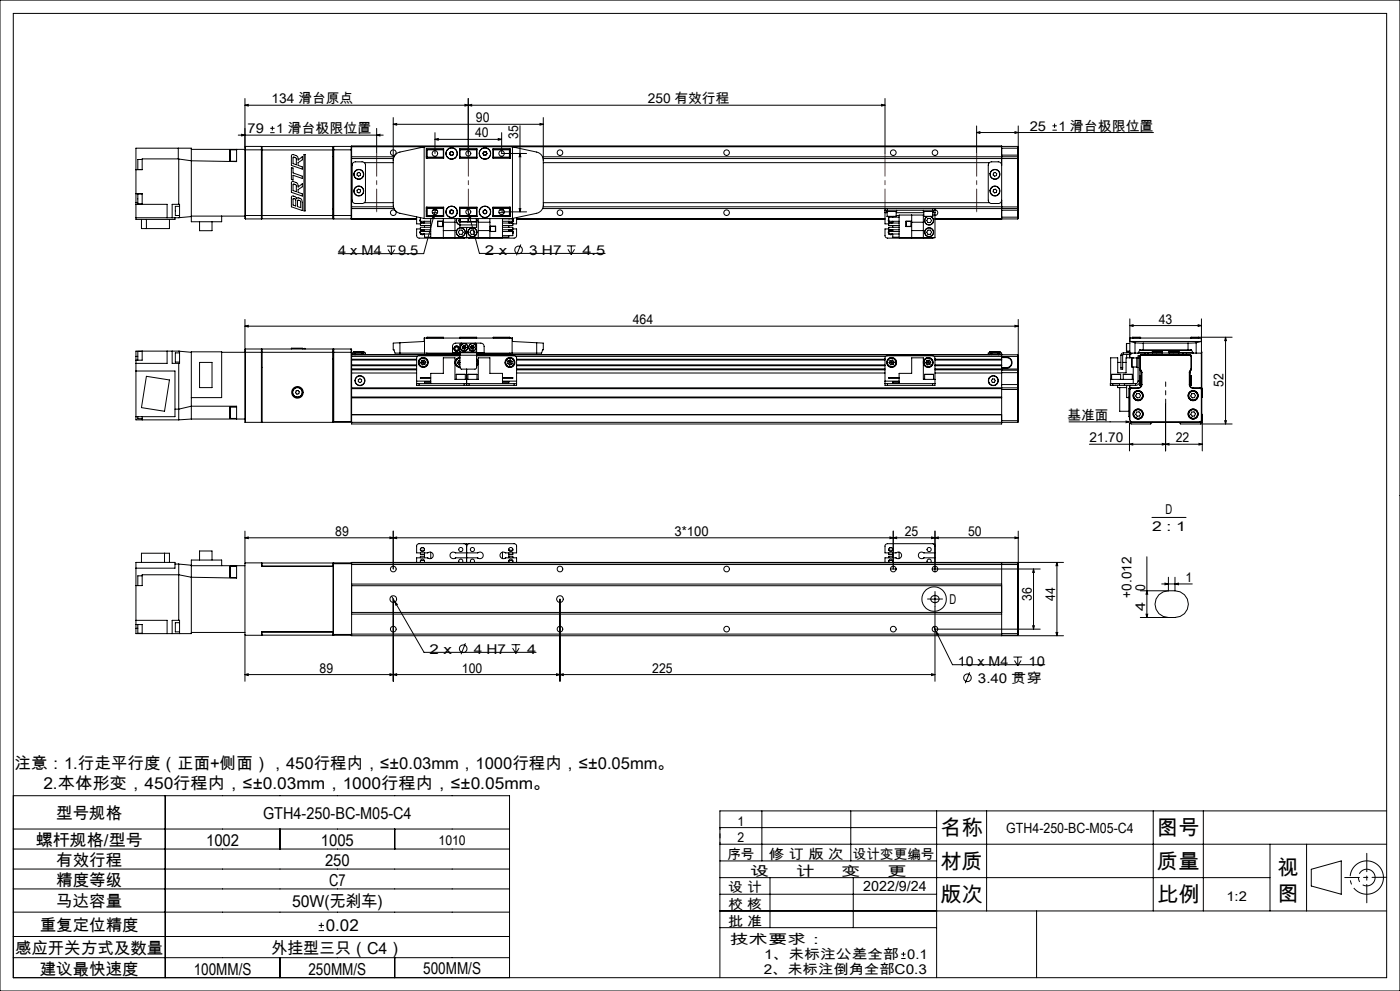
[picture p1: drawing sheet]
<svg xmlns="http://www.w3.org/2000/svg" width="420mm" height="297mm" viewBox="0 0 420 297" stroke-linecap="round" stroke-linejoin="round" font-family="sans-serif">
<g fill="none" stroke="#000" stroke-width=".3">
<path d="M0 0h420v297h-420zM4 4h412v289h-412zM73.5 31.5l1-.2v.5zM73.5 29.5v14.6M81.1 39.8h1.3M81.1 38.4h1.3M81.7 37.8v1.3M113 38.5v7.5M118 37.2l1-.2v.5zM118 35.2v26.3l.2 .9 .5 .8 .8 .6 7.7 1.7M118 37.2h45M130.5 39.8v6.2"/>
<path d="M139.5 31.3l1 .2-1 .3zM140.5 31.5l1-.2v.5zM140.5 29.5v16.5M150.5 39.8v6.2h7.5M156 37.7v25.8M162 37l1 .2-1 .3zM163 35.2v26.3l-.2 .9-.5 .8-.8 .6-7.8 1.7M264.5 31.3l1 .2-1 .3zM265.5 29.5v16.5M265.5 31.5h-192M293 39.7l1-.2v.5zM293 39.7h53"/>
<path d="M293 37.7v8.3M304.5 39.5l1 .2-1 .3zM305.5 37.7v24.3M315.7 39h1.3M315.7 37.7h1.3M316.4 37v1.3M40.8 58.1v2.6M40.8 58.1v-13.7h16.6v22.1h9.1v-1.7M40.8 58.1h1.9v3.1M42.7 58.1h-1.4v3h1.4M42.7 47.8h-1.4v3h1.4M53.5 47.6h-10.8v3.3h-1.9"/>
<path d="M53.5 47.6l.1 .1M53.5 44.4v3.2M53.6 47.7v13.5M57.4 44.8h16.1M69 44.9v3.4M69 44.9h2M69 48.3h2M71 44.8v3.6l-13.6-.2-3.8-.5M71.5 40.5h43.5M72.5 40.2l1 .3-1 .2zM73.5 44.1v.8M73.5 44.9v19.7"/>
<path d="M73.5 44.9h26.4M73.6 43.9v21.7M73.6 43.9h4.8M73.6 43.9l-.1 .2M78.4 43.9v21.7M87.4 50.2l.5 .2v1.4l2.8 1v.7l-2.8-1v1.5l-.5-.2zM87.5 46.4h.1a1.54 1.54 0 0 1 1.8 1.6l1.3-1v.9l-1.3 .9v.8l1.3 .4v.7l-3.3-1.1zM87.5 54.5l.1-.1a1.54 1.54 0 0 1 1.8 1.7l1.3-1v.9l-1.3 .8v.8l1.3 .5v.7l-3.3-1.2zM87.6 58.8l.8 .1 .6 .5a.98 .98 0 0 1 1.5 .5l.2 3.2-3.3-1.1zM87.9 59.5l.8 .2v2l-.8-.2zM88 47.1l.9 .4v1.9l-1-.4zM88 55.2l.9 .4v1.9l-1-.4z"/>
<path d="M89.3 60l.9 .3v1.9l-.9-.3zM91.2 46.3h.3v16.9h-.3zM99.9 44.9v-1h-21.3v21.7h21.3v-1M99.9 44.9v19.7M99.9 46.9h.1M99.9 44.9l.1 .1M100 44.9v19.7M100 44.9h5.5M100.1 43.9v21.7M100.1 43.9l-.1 1M100.1 43.9h5.2M105.3 43.9v21.7"/>
<path d="M105.3 43.9l.2 .2M105.5 59.8l.2 .6M105.5 44v-.3h195v.3M105.5 44.1v.8M105.5 44v.1M105.5 44.9v19.7M105.5 47.5h12.5M105.5 47h12.7M105.5 44h195M105.7 49.1l-.2 .6M105.8 48.9l.6-.4h2.2a1.02 1.02 0 0 1 1 1v10.5a1.02 1.02 0 0 1-1 1h-2a1.02 1.02 0 0 1-1-1v-10.5zM107.1 57l.5-.3 .5 .2 .1 .6-.5 .3-.5-.2z"/>
<path d="M107.2 51.9l.5-.2 .5 .3-.1 .6-.5 .2-.5-.3zM109.3 48.8h8.7M113 40.5l1-.3v.5zM127.2 44l-7.7 1.7-1.1 .9-.4 1.4M127.2 44v21.5M127.4 44h-.2M127.9 47h.1M127.9 44.6h5.2v2.8h-5.2zM128 44.9v2.5M128 44.9h5M128.1 44.8v2.4M128.1 44.8h5"/>
<path d="M128.1 44.8l-.1 .1M128.1 47.2h5M128.2 47.2v.2M130.5 41.8l1-.3v.5zM130.5 41.8h20M133 44.8v2.4M133 47.1h-5l.1 .1M134.9 46.1l.4 .4M135.1 45.5l-.2 .6M135.7 45.5h-.6M135.7 45.5l.4 .4M135.8 46.5h-.5"/>
<path d="M136.1 45.9l-.3 .6M137.9 44.6h5.2v2.8h-5.2zM137.9 44.8h5.2M137.9 47.2h5.2M138 44.8v2.4M138 44.9h5M138 47.1h5M143 44.8v2.4M144.9 45.9l.2 .6M145.1 46.5h.6M145.3 45.5h.5M145.3 45.5l-.4 .4"/>
<path d="M145.8 45.5l.2 .6M146 46.1l-.3 .4M147.9 44.8h4.9M147.9 44.6h5.2v2.8h-5.2zM148 44.8v2.4M148 44.9h5M148 47.1h5l-5.1 .1M149.5 41.5l1 .3-1 .2zM152.8 44.8l.1 2.6M152.8 44.8l.2 .1M153 44.9v2.5M153 47h.1"/>
<path d="M153.6 44h.1M153.7 44l7.8 1.7 1.1 .9 .4 1.4M153.7 44v21.5M156 46l.2 1h-.4zM162.8 47h142.5M163 48.8h133.8M298 51.9l.6-.2 .4 .3-.1 .6-.5 .2-.4-.3zM298 56.9l.6-.2 .4 .3-.1 .6-.5 .2-.4-.3zM300.5 49.5a1.02 1.02 0 0 0-1-1h-2a1.02 1.02 0 0 0-1 1v10.5a1.02 1.02 0 0 0 1 1h2a1.02 1.02 0 0 0 1-1M300.5 46.5v15.5M300.5 46.5h5v.7M300.5 44v2.5"/>
<path d="M300.5 43.9h4.8M305.3 47v15.5M305.3 43.9v3.1M305.3 43.9l.2 .5h-5M305.3 47l.2 .2M305.5 47.2v.3h-142.6M40.8 60.7v5.1h11.7v-.5M40.8 61.2h9.3v4.1M40.8 60.7h.5M42.4 65.8v2.7h8.4v-2.7M43.9 65.8v2.7M53.9 61.8h-1.3v2.8h1.3"/>
<path d="M53.9 65.2v-4h-2.3v4.1M53.9 65.2l-13.1 .1M57.4 64.9l-3.5 .3M57.4 64.8h16.1M59.9 66.5v2.6h3.7v-2.6M73.5 64.6l.1 1M73.5 64.6h26.4M73.6 65.6h4.8M99.9 62.6h.1M100 64.6l.1 1M100 64.6h5.5M100 64.4l-.1 .2"/>
<path d="M100.1 65.6h5.2M105.5 65.5v.3h19.5M105.5 64.6v.8M105.5 65.4v.1M105.5 62.5h12.7M105.5 62h12.5M105.5 65.5h19.5M105.5 65.4l-.2 .2M109.3 60.7h8.7M116.1 73.8h2.6M116.4 74.8l1 1.5M117.4 73.8v2.5"/>
<path d="M118.4 74.8l-1 1.5M125 65v2.1h1.1M126.1 65.6l-.1 .8 .5 .4M126.1 68.6h-1.1v2.1l.3 .5 .4 .2 13.9-.1M126.1 65.2v1.1M126.1 69.4v.7h3.1M126.1 69.4h3.1M126.1 66.3h3.1M126.2 66.3a.63 .63 0 0 0 .5 .4 .63 .63 0 0 0 .6-.4l.1 .5M126.2 70.1a.73 .73 0 0 0 1.1 0M126.4 70.1h.7M126.5 68.9l-.5 .4 .1 .8"/>
<path d="M126.9 68.9l.5 .2M127.2 65.5h26.5M127.4 66.6l-.5 .2M127.4 68.9l-.1 .5a.61 .61 0 0 0-.6-.4 .61 .61 0 0 0-.5 .4M127.4 67.6v.5M127.4 70.1v1h1.8M127.9 63.4h.1M127.9 64.8h.4M127.9 62.5h.1M127.9 62.1h5.2v2.8h-5.2zM127.9 63h.1M128 62.1v2.5"/>
<path d="M128 64.6h5M128 64.6l.1 .2M128.1 62.3v2.5M128.1 64.8h5M128.1 62.3l-.1 .1h5M128.1 62.3h5M128.2 62.1v.2M128.3 64.8v.1M128.3 64.8h.1M129.2 65.5v5.8h21.5v-5.8M129.2 64.8v.1M129.2 66.8h-3.1v.8h3.1"/>
<path d="M129.2 68.1h-3.1v.8h3.1M129.7 63.7h1.6M129.8 63h1.3M130.3 64.3l-.1 1-.4-.1zM130.3 64.3l-3.2 11.7h-25.6M130.7 62.7l-.4 1.6M131.3 66.3h1.6v1.6h-1.6zM131.3 66.4h1.5v1.4h-1.5zM133 62.3v2.6M133 65.5v5.8M133 69.1h3.5M133 66.6h3.5"/>
<path d="M134.9 63.3l.1 .6M135 63.9l.6 .2M135.4 62.9l.5 .2M135.4 62.9l-.5 .4M135.9 63.1l.1 .6M136 63.7l-.4 .4M136.5 65.5v5.8M137 65.5a1.34 1.34 0 0 0 1 1.9M137.1 65.5l-.1 .1a1.32 1.32 0 0 0 1 1.8M137.9 69h.7l.4 .6-.4 .6h-.7l-.4-.6zM137.9 65.5l-.4 .6 .5 .6M137.9 62.1h5.2v2.8h-5.2z"/>
<path d="M137.9 64.8h5.2M137.9 62.3h5.2M138 67.4v.8h5v-.8M138 62.3v2.6M138 65.5v1.9M138 64.6h5M138 67.4h5M138 62.4h5M138.1 66.5h2.3M138.1 65.5v1M138.5 64.8v.1M140 68.2v3.1"/>
<path d="M140.3 62.8l3.5 13.1h37.7M140.4 65.5v1M140.6 66.5h2.3M140.6 65.5v1M140.7 64.2l.5 .9-.5 .2zM141.4 69h.7l.4 .6-.4 .6h-.7l-.4-.6zM142.5 64.8v.1M142.9 65.5v1M143 65.6v1M143 65.8v.7M143 62.3v2.6M143 65.5v1.9"/>
<path d="M143.5 65.5v5.8M143.5 69.1h3.5M143.5 66.6h3.5M145 63.8l.5 .3M145 63.2v.6M145.5 62.9l.5 .3M145.5 62.9l-.5 .3M146 63.8l-.5 .3M146 63.2v.6M147 65.5v5.8M147.1 67.8h1.6v1.6h-1.6zM147.1 67.8v1.6"/>
<path d="M147.9 64.8h4.9M147.9 62.1h5.2v2.8h-5.2zM147.9 62.3l5.1 .1h-5M148 62.3v2.5M148 64.6h5M148.6 67.8v1.6M149.7 63.7h1.6M149.8 63h1.3M150.5 63.5h7.5M150.7 64.8v.1M150.7 65.6h3.1v.7M150.7 66.8h3.1v.8h-3.1"/>
<path d="M150.7 68.1h3.1v.8h-3.1M150.7 69.4h3.1M150.7 66.3h3.1M151.6 64.8l.1 .1M151.6 64.8h1.5M151.6 64.8h.1M152.6 66.6l.4 .2M152.6 68.9v.5a.61 .61 0 0 1 .6-.4 .61 .61 0 0 1 .6 .4M152.6 65.5v.1M152.6 67.6v.5M152.6 70.6v.5h-1.9M152.8 65.5l-.1 .1"/>
<path d="M152.9 62.1l-.1 2.7M153 62.1v2.5M153 62.5h.1M153 63.4h.1M153 63h.1M153 64.6l-.2 .2M153 68.9l-.4 .2M153.1 65.5l-.2 .1M153.4 68.9l.6 .4-.2 .8M153.4 65.5l.2 .1M153.7 65.5l.1 .1M153.8 66.3a.63 .63 0 0 1-.6 .4 .63 .63 0 0 1-.6-.4v.5"/>
<path d="M153.8 65.6l.2 .2a.78 .78 0 0 1-.6 1M153.8 68.6h1.2l-.1 2.3-.7 .5-13.8-.1M153.8 69.4v.4M153.8 65.9v.4M153.8 69.4v1.2h-3.1M155 65.2v1.9h-1.2M155 65.8h110.5M155 65.5h110.5M155.8 62.5h.4l-.2 1zM156.2 73.3l-1.3 3.2M162.8 62.5h103.4M162.9 62h137.6v.5"/>
<path d="M163 60.7h133.8M170.1 73.7h2.6M170.4 74.7l1 1.6M171.4 73.7v2.6M172.4 74.7l-1 1.6M265.5 63h.7M265.5 63v.7M265.5 62.5v.5M265.5 63.7v3.4h1.1M265.5 63.7h.6M266 63v.4h3v-.4M266.1 64.8h2.8"/>
<path d="M266.1 63.4v1.4M266.2 62.5v.5M266.2 62.5h13.6M266.2 63h13.6M266.6 65.6l-.1 .2a.78 .78 0 0 0 .6 1M266.6 68.6h-1.1v2.3l.7 .5 13.9-.1M266.6 66.3h3.1M266.6 65.9v.4M266.6 69.4v.4M266.7 66.3a.63 .63 0 0 0 .5 .4 .63 .63 0 0 0 .6-.4v.5M266.7 70.1a.73 .73 0 0 0 1.1 0v1h1.9M266.9 70.1h.7"/>
<path d="M267.1 68.9l-.6 .4 .1 .8M267.4 68.9l.4 .2M267.8 66.6l-.4 .2M267.8 68.9v.5a.61 .61 0 0 0-.6-.4 .61 .61 0 0 0-.5 .4M267.8 64.9v.2M267.8 67.6v.5M268.9 64.6h.8M268.9 63.4v1.4M268.9 63.7h8.2M269.7 65.1h-3.1v1.2M269.7 66.8h-3.1v.8h3.1M269.7 68.1h-3.1v.8h3.1"/>
<path d="M269.7 69.4h-3.1v.7h3.1M271.8 66.3h1.6v1.6h-1.6zM271.9 66.4h1.4v1.4h-1.4zM273.5 64.4v6.9M273.5 69.1h3.5M273.5 66.6h3.5M277 63v.4h3v-.4M277 64.4v6.9M277.1 64.8h2.7M277.1 63.4v1.4M278.1 64.9l-.6 .7-.1 .5M278.2 64.9l-.4 .3-.4 .9"/>
<path d="M278.4 65.5h.7l.4 .6-.4 .6h-.7l-.4-.6zM278.4 69h.7l.4 .6-.4 .6h-.7l-.4-.6zM279.2 64.9a1.3 1.3 0 0 1 .2 2.3 1.3 1.3 0 0 1-2-1.1M279.4 64.9a1.34 1.34 0 0 1 0 2.3 1.34 1.34 0 0 1-2-1.1M279.8 63h.7M279.8 62.5h25.5M279.8 62.5v.5M279.8 63.4v1.4M279.8 64.4h.7M279.8 63.7h.7M280.5 62.9a.85 .85 0 0 1 .8 .8 .85 .85 0 0 1-.8 .9M280.5 63v.7"/>
<path d="M280.5 62.5v.5M280.5 63.7v7.6h-10.8v-6.9h7.4M280.5 65.5h20M300.5 65.5v.3h-20M300.5 62v.5M300.5 62.5v.5M300.5 63v2.5M300.5 65.6h4.8M300.5 65.1h5M300.5 63h5M300.5 62h5M305.3 62.5v3.1"/>
<path d="M305.5 62v.3M305.5 62.3v.7M305.5 65.1l-.2 .5M305.5 63v2.1M305.5 62.3l-.2 .2M73.5 97.8l1-.3v.5zM73.5 95.7v30.9h231.8M73.5 97.8h232M304.5 97.5l1 .3-1 .2zM305.5 95.7v14.9M338.9 97.6l1-.3v.5zM338.9 95.6v10.6"/>
<path d="M338.9 97.6h21.5M359.4 97.3l1 .3-1 .2zM360.4 95.6v10.2h-1.6M40.8 106.8v1.1M40.8 107.9v17.9h12.8M40.8 111.2h11.7v13.7h-11.7M40.8 106.8h.5M42.7 105.3h-1.4v2.6M42.7 105.2v2.7h-1.9M43.9 112.8l6.9 1.1-1.4 9.4-7-1.1zM50.1 105.2v3.7h-9.3M51.6 105.2v3.7h2.3v-3.6"/>
<path d="M53.6 108.9v16.9M53.9 105.8h-1.3v2.7h1.3M53.9 105.3l-13.1-.1v1.6M53.9 105.3l3.5 .3M57.4 119.2h9.1v-13.8h-9.1v20.2M59.9 108.6h3.7v7.6h-3.7zM66.5 105.6h12M73.6 104.6v22M73.6 104.6l-.1 1M73.6 104.6h4.8M78.4 104.6l.1 1M78.4 104.6v22"/>
<path d="M78.5 105.6v21M78.5 110.1h.1M78.6 105.6v-1h21.3v1M78.6 105.6h21.3M78.6 105.6v21M87.4 104.6v-.3h3.3v.3M88.8 117.2l.6-.2 .4 .4-.2 .6-.5 .1-.4-.4zM91.2 104.6v-.2h.3v.2M99.9 105.6l.1 .1M99.9 105.6v21M99.9 107.6h.1M100 105.6h5.5"/>
<path d="M100 105.6v21M100.1 104.6v21.7M100.1 104.6l-.1 1M100.1 104.6h5.2M105.3 104.6v21.7M105.3 104.6l.2 1M105.5 116.2v.3M105.5 106.3h1.1M105.5 116.5v10.6h195v-10.6M105.5 106.3h32.5M105.5 116.2h199.8M105.5 116.5h195"/>
<path d="M105.5 119h195M105.5 105.6v10.6M105.5 119.2h195M105.5 109.6h19.5M105.5 109.5h19.5M105.5 107.8h19.5M105.5 107.7h19.5M105.5 107.9h19.5M105.5 109.4h19.5M105.5 106.8h19.7M105.5 110.6h19.5M105.5 110.8h19.5"/>
<path d="M105.5 111.8h19.5M106.2 105.7v.1M106.2 105.4h2.9M106.2 105.7h2.9M106.2 105.4h.1M106.2 105.4v.3M106.5 106.3h.1M106.6 105.8h-1v.5M106.6 105.8v.5M106.6 106.3h2M106.6 105.8h2M107.5 113.8l.5-.3 .5 .3v.6l-.5 .2-.5-.2z"/>
<path d="M108.6 106.3h29.4M108.6 105.8h1v.5M108.6 105.8v.5M109.1 105.7l-.1 .1M109.1 105.4v.3M120 102.7l-2 .1v2h.2a.91 .91 0 0 0 .4 1 .91 .91 0 0 0 1 0h.4M120 105.8h18M120 102.7l7.2-.4v-1h26.5v1l7.3 .4M120 102.7v3.1M125 115h.7M125 115v.5h.7M125 114.2v.8"/>
<path d="M125 114.2h4.2M125.7 115h13.5M125.7 115v.5M125.7 115.5h13.5M126.2 108.7l.5 .6M126.5 108l-.3 .7M126.5 108l.5 .6M127 108.6l.4 .7M127 108.6l-.3 .7M127 108.6l-.8 .1M127.3 107.9l.4 .6M127.3 107.9l-.8 .1"/>
<path d="M127.3 107.9l-.3 .7M127.4 101.3v4.5M127.4 109.3h-.7M127.7 108.5l-.3 .8M127.7 108.5l-.7 .1M128 101.2h5M128 101.2v.1M128 105.8v.5M128 106h10M128.1 101.1h4.9v.2M128.1 101.1v.2M128.1 105.8v.5"/>
<path d="M128.1 101.1l-.1 .1M129.2 114.3h-1.8v.4h1.8M129.2 115v-3.1h3.8v-4.7h3.5v6.5h7v-6.5h3.5v4.7h3.7v3.1M129.2 113.2h-3.1l3.1 .1M135.7 105.8v-2a.96 .96 0 0 1 1-1h7.6a.96 .96 0 0 1 .9 1v2M135.7 105.7h2.3M136.9 112.2h2.7M136.9 112.2v1.5M137.2 108.7l.5 .6M137.5 108l-.3 .7M137.5 108l.5 .6M138 105.7v.8"/>
<path d="M138 105.5v.2M138 107.1a1.5 1.5 0 0 0-1.5 1.5 1.5 1.5 0 0 0 1.5 1.5M138 107.3a1.36 1.36 0 0 0-1.3 1.3 1.36 1.36 0 0 0 1.3 1.4M138 106.6l-12.7 .1-.3 .5v7M138 107.3a1.29 1.29 0 0 0-1.3 1.3 1.29 1.29 0 0 0 1.3 1.3M138 101.3v-.2h5v.2M138 105.7h5M138 105.5h5M138 106.5h5M138 106.5v3.6M138 108h-.5M138 109.3h-.3"/>
<path d="M138 108.6l-.3 .7M138 108.6l-.8 .1M138 101.2h5M138.5 102.8l-.5 .5v2.2M138.7 104l.2 .5M138.7 104l.5 .1M138.9 104.5l.6 .1M139 103.5l-.3 .5M139 103.5l.6 .1M139 103.5l.2 .6M139.2 115h1.5M139.2 115.5h.8"/>
<path d="M139.2 104.1l-.3 .4M139.2 104.1l.3 .5M139.2 104.1l.6 .1M139.2 115v.5M139.6 112.2v1.5M139.6 103.6l.2 .6M139.6 103.6l-.4 .5M139.8 104.2l-.3 .4M140 115.5h.7M140 110.6v4.9M140.4 112.2h2.7M140.4 112.2v1.5"/>
<path d="M140.7 115h13.5M140.7 115.5h13.5M140.7 115v.5M141.2 104l.2 .5M141.2 104l.5 .1M141.4 104.5l.5 .1M141.5 103.5l-.3 .5M141.5 103.5l.6 .1M141.5 103.5l.2 .6M141.7 104.1l.6 .1M141.7 104.1l.2 .5M141.7 104.1l-.3 .4"/>
<path d="M142.1 103.6l.2 .6M142.1 103.6l-.4 .5M142.3 104.2l-.4 .4M142.5 102.8l.5 .4v2.3M143 106.3h154.5M143 105.7v.8M143 106.5l-.2 4-4.4 .1-.4-.5M143 105.5v.2M143 107.5a1.49 1.49 0 0 1 0 2.2M143 107.7a1.3 1.3 0 0 1 0 1.8 1.44 1.44 0 0 0 0-1.7M143 106.6l11.7 .1 .3 .5v7M143 106.3h162.3"/>
<path d="M143 105.8h18M143 105.7h2.2M143 106h10M143.1 112.2v1.5M148 101.2h5M150.7 114.3h1.9v.4h-1.9M150.7 113.2h3.1l-3.1 .1M150.7 114.2h4.3M152.3 109l.6 .4M152.4 108.2l-.1 .8M152.4 108.2l.6 .4M152.8 101.1v.2"/>
<path d="M152.8 105.8v.5M152.8 101.1h-4.8v.2M152.8 101.1l.2 .1M153 108.6l.6 .5M153 108.6l-.1 .8M153 108.6l-.7 .4M153 101.2v.1M153 105.8v.5M153 107.9l-.6 .3M153 107.9l.7 .4M153 107.9v.7M153.6 109.1l-.7 .3"/>
<path d="M153.6 101.3v4.5M153.7 108.3l-.1 .8M153.7 108.3l-.7 .3M154.2 115h.8M154.2 115v.5M154.7 106.8h111M155 115v.5h-.8M155 114.2v.8M155 109.6h110.5M155 109.5h110.5M155 107.8h110.5M155 107.7h110.5"/>
<path d="M155 107.9h110.5M155 109.4h110.5M155 110.6h110.5M155 110.8h110.5M155 111.8h110.5M161 102.7l2 .1v2h-.2a.92 .92 0 0 1-.4 1 .92 .92 0 0 1-1 0h-.4M161 102.7v3.1M265.5 114.2v-7l.3-.5 14.1-.1 .4 .3 .2 .5v8.1h-.7M265.5 115h.7M265.5 115v.5h.7M265.5 114.2v.8M265.5 114.2h4.2"/>
<path d="M266.2 115h13.6M266.2 115.5h13.6M266.2 115v.5M266.7 108.7l.5 .6M267.1 108l-.4 .7M267.1 108l.4 .6M267.5 108.6l.4 .7M267.5 108.6l-.3 .7M267.5 108.6l-.8 .1M267.8 107.9l.4 .6M267.8 107.9l-.7 .1M267.8 107.9l-.3 .7"/>
<path d="M267.9 109.3h-.7M268.2 108.5l-.3 .8M268.2 108.5l-.7 .1M269.7 114.3h-1.9v.4h1.9M269.7 113.2h-3.1l3.1 .1M277.4 112.2h.1M277.4 112.2h2.7M277.4 112.2v1.5M277.4 112.2h2.6M277.7 108.7l.5 .6M278.1 108l-.4 .7M278.1 108l.4 .6"/>
<path d="M278.5 108.6l.4 .7M278.5 108.6l-.3 .7M278.5 108.6l-.8 .1M278.8 107.9l.4 .6M278.8 107.9l-.7 .1M278.8 107.9l-.3 .7M278.9 109.3h-.7M279.2 108.5l-.3 .8M279.2 108.5l-.7 .1M279.8 115h.7M279.8 115v.5M280.1 112.2h.1"/>
<path d="M280.1 112.2v1.5M280.5 109.6h20M280.5 109.5h20M280.5 107.8h20M280.5 107.7h20M280.5 107.9h20M280.5 109.4h20M280.5 113.7h-3.5v-6.5h-3.5v4.7h-3.8v3.1M280.5 110.6h20M280.5 110.8h20M280.5 111.8h20M297 105.7l.1 .1"/>
<path d="M297 105.4h3M297 105.7h3M297 105.4v.3M297.5 105.8h-1v.5M297.5 106.3h3M297.5 105.8h2M297.5 105.8v.5M297.7 113.6h.6l.3 .5-.4 .5h-.5l-.3-.6zM299.5 105.8h1v4.8M299.5 105.8v.5M300 105.7h.1M300 105.7l-.1 .1"/>
<path d="M300 105.4v.3M300.5 111.8v4.7M300.5 110.9v.9M300.5 110.6v.3M300.5 110.6h5M300.5 116.7h5M300.5 115.2h5M300.5 110.2h1.5M300.5 110.3h1.5M300.5 110.9h4.8M300.5 107h1.5M300.5 107.2h1.5"/>
<path d="M300.5 111.7h5M302 107a1.66 1.66 0 0 1 1.6 1.7 1.66 1.66 0 0 1-1.6 1.6M302 107.2a1.5 1.5 0 0 1 1.5 1.5 1.5 1.5 0 0 1-1.5 1.5M302 107v.2M302 110.2v.1M305.3 116.2v10.4M305.3 110.9v5.3M305.3 106.3v4.6M305.3 106.3l.2 .5h-25.3M305.3 116.2l.2 .2M305.5 116.4v.3M305.5 115.2v1.2"/>
<path d="M305.5 110.6v.2M305.5 110.8v.9M305.5 111.7v3.5M305.5 116.7v9.4M305.5 110.8l-.2 .1M333.2 115l-.1 .5h.7M333.2 113.7h6.8M333.2 115h7.5M333.5 112.2h2.7M333.5 112.2v1.5M333.8 115.5h2M333.8 115v.5"/>
<path d="M335.3 115.5v.7h2.7M335.3 108.6h1M335.8 115.5h1.5M335.8 115v.5M335.9 116.2v7.1h2.8M336.2 112.2v1.5M336.3 110.1v.5h.5v-.5M336.3 110.1h.5M336.3 106.5h.5M336.3 106.5v3.6M336.8 108.6h1M336.8 106.5v3.6"/>
<path d="M337 112.2h2.7M337 112.2v1.5M337 105.7l-.5 .2-.2 .6M337 106.2l-.2 .3M337 105.7h1.9M337 105.7v.5M337 106.2h1.9M337.3 115.5h3.4M337.3 115v.5M338 102.9v2.3M338 115.5v3.7h.8M338 105.2h.9"/>
<path d="M338 102.9h.9M338 106.2v1M338.7 119.2v5.7h.1M338.8 105.6v.1M338.8 106.2v1M338.8 115.5v.7M338.8 116.7v9.4M338.8 105.6h.1M338.8 105.4h-.8v.3M338.8 116.7h.2M338.9 105.2l-.1 .4M338.9 101.3h.1"/>
<path d="M338.9 105.8h1.6M338.9 101.3h21.5M339 106.2v1M339 115.5v.7M339 116.7v9.4M339.3 116.4l-.3 .3M339.3 116.4l-.2-.1-.3 .4M339.3 116.4h2.1M339.5 107.3l.1 2.7zM339.6 105.8l-.7 .4M339.6 110h1.4M339.7 101.2h2.5"/>
<path d="M339.7 101.2v.1M339.7 112.2v1.5M339.8 101.1h2.2M339.8 101.1v.2M339.8 101.1l-.1 .1M340 107.2v.1M340 110v5M340.5 102.7l2.5 .1M340.5 105.8h.9M340.5 102.7v3.1M340.7 115v.5M341 118l.7-.1 .5 .6-.3 .7h-.8l-.4-.5z"/>
<path d="M341 107.3l-3.2-.1v4.5h-2.5v-4.5h-2.1v7.8M341.4 116.2l-2.7 .2v2.6l.1 .1M341.4 107.1h-.4v3h.4M341.4 114.2l-.1 .4-.6 .4M341.4 105.8h2M341.4 114.2h.5M341.4 107.4h.5M341.4 107.4v6.8M341.4 116.2v.2M341.5 105.7h4.2M341.9 106.8v-.2h-.5v.8M341.9 114.2a1.33 1.33 0 0 1-1.2 1.3"/>
<path d="M341.9 106.8h.2M341.9 106.8v7.4M342 101.1v.2M342 104.8v.3M342 105.1h15.3M342 101.1l.2 .1M342.1 112.6v3M342.1 112.6h.2M342.1 115.6h.2M342.1 110.6l.1 .2M342.1 110.9l.3 .8M342.1 110.6v.3"/>
<path d="M342.1 106.8v3.8M342.2 111l.2 .5-.1 4.1M342.2 104.8l-.2 .3M342.2 110.8l.4 .9M342.2 101.2v.1M342.2 110.8l-.1 .1M342.3 112.6l.1 .1M342.3 112.6v3M342.4 106.3l-.5 .5M342.4 106.5l-.3 .3M342.4 115.2a1.02 1.02 0 0 1-1 1M342.4 106.3h14.5"/>
<path d="M342.4 106.5h14.5M342.4 115.2h.2M342.4 111.7h.2M342.4 106.3v.2M342.4 111.7v3.5M342.6 115.2a1.14 1.14 0 0 1-1.2 1.2M342.6 111.7v3.5M343 104.8h-.3a1.02 1.02 0 0 0-1.3 1M343 102.8h13.4M343 102.8v2M343 104.8h13.4M343.4 105.8v.5h1"/>
<path d="M343.4 105.8h1M343.7 106.3h.1M344.4 106.3h.3M344.4 105.8h10.5M344.4 105.8v.5M345.7 105.7l.1 .1M345.7 105.4h3M345.7 105.7h3M345.7 105.4v.3M348.7 105.7l-.1 .1M348.7 105.4v.3M350.7 105.4h3"/>
<path d="M350.7 105.7l.1 .1M350.7 105.7h3M350.7 105.4v.3M353.7 105.7l-.1 .1M353.7 105.7h4.2M353.7 105.4v.3M354.9 105.8h1M354.9 106.3h-.2M354.9 105.8v.5M355.7 106.3h.1M355.9 105.8v.5h-1M355.9 105.8h2"/>
<path d="M356.4 104.8h.3a1.01 1.01 0 0 1 1.2 1M356.4 102.8v2M356.8 115.2a1.09 1.09 0 0 0 1.1 1.2M356.8 115.2h.1M356.8 111.7h.1M356.8 111.7v3.5M356.9 106.3l.4 .2 .1 .3M356.9 106.5l.4 .3M356.9 115.2a.96 .96 0 0 0 1 1M356.9 106.3v.2M356.9 111.7v3.5M357 112.6v.1"/>
<path d="M357 112.6v3M357 112.6h.3M357 115.6h.3M357.2 110.8l-.4 .9M357.2 110.8l.1 .1M357.2 101.2h2.5M357.2 101.2v.1M357.2 111l-.2 .7v3.9M357.2 104.8l.1 .3M357.3 110.9l-.4 .8M357.3 112.6v3M357.3 110.6l-.1 .2"/>
<path d="M357.3 110.6h.1M357.3 106.8h.1M357.3 106.8v3.8M357.3 101.1v.2M357.3 104.8v.3M357.3 101.1l-.1 .1M357.4 110.6l-.1 .3M357.4 106.8v3.8M357.5 118l.7-.1 .4 .6-.2 .7h-.8l-.4-.5zM357.9 116.2l2.8 .2-.2 2.7M357.9 105.8h.9M357.9 116.4h2.1"/>
<path d="M357.9 116.2v.2M358.8 102.7l-2.4 .1M358.8 102.7v3.1M359.7 101.2l-.2-.1v.2M359.7 101.2v.1M360 116.4l.4 .3M360 116.4l.3-.1 .2 .4M360.4 116.7h.1M360.4 102.3h-21.5l1.6 .4M360.4 102.3l-1.6 .4M360.4 101.3v1M360.4 105.8v10.4"/>
<path d="M360.4 116.7v9.4M360.4 105.2l.1 .4M360.4 105.6h.1M360.5 105.6v10.6M360.5 116.7v9.4M367.7 101.1v26M367.7 101.1l.2 1h-.5zM369.6 101.1h-12.3M41.3 124.9v.6h1.4M42.7 124.9v.9M52.5 122.6h1.1l3.8-.9h13.6v3.9M57.4 125.6h16.1"/>
<path d="M57.4 125.6l-3.8 .2M69 122v3.4M69 122h2M69 125.4h2M100.1 126.3l-.1 .2M100.1 126.3h5.2M105.3 126.3l.2 .2M105.5 124.3h195M105.5 124.2h195M300.5 126.1h5M305.5 126.1l-.2 .5M320.7 126.4h18.1"/>
<path d="M337.8 126.2l1 .2-1 .3zM338.8 126.1l.5 .5M338.8 126.1h.2M338.8 133.1l1-.2v.5zM339 126.1l.3 .3M339.3 126.4h20.7M339.3 126.6h20.7M339.3 126.4v.2M341 123.5l.7-.1 .5 .6-.3 .7h-.8l-.4-.5zM345.7 126.6l-.5 .5h-5.9l-.5-.5v8.5M348.7 132.9l1 .2-1 .3zM349.7 133.1l1-.2v.5z"/>
<path d="M349.7 121v14.1M353.7 126.6l.5 .5h15.4M357.5 123.5l.7-.1 .4 .6-.2 .7h-.8l-.4-.5zM359.7 132.9l1 .2-1 .3zM360 126.4v.2M360.4 126.1l-.4 .3M360.4 126.1h.1M360.5 126.1l-.5 .5M360.5 124.1l.2 11M360.7 126.6l-.5 .5M360.7 133.1h-33.9M367.4 126.1h.5l-.2 1z"/>
<path d="M73.5 159.2v45M118 159.2v11.3M268 159.2v11.3M280.5 159.2v12.2M305.5 159.2v30.7M345.6 155.1h10.2M40.8 170.3h11.7v-1.7h-11.7v18.6M42.4 168.6v-2.8h8.4v2.8M42.7 172.6h-1.4v2.9M49.4 165.8v2.8M52.5 169h1.1M53.6 169v16.9"/>
<path d="M53.6 169l3.8 .4M57.4 169.5h16.1M59.9 167.8v-2.7h3.7v2.7M66.5 169.5v-1.7h-9.1v22.1h-16.6v-1.6M69 169.7v3.4M69 169.7h2M69 173.1h2M71 169.5v3.7l-13.6-.2-3.8-.7h-10.9v3.2h-1.9M73.5 161.2l1-.3v.5zM73.5 168.8l4.9-.1 .1 1h21.3l.2 .2M78.6 168.7h21.3v1h-21.3zM100 168.9h5.5"/>
<path d="M105.5 168.8h-5.5v21.4h5.5M105.5 175h195M105.5 175.5h195M105.5 168.7h199.8M117 160.9l1 .3-1 .2zM117.5 178.7l1 1.7M118 161.2l1-.3v.5zM118 179.6v24.6M125 168.6v-1.4h3.2a1.03 1.03 0 0 0 1.5 0 1.03 1.03 0 0 0 0-1.5 1.03 1.03 0 0 0-1.5 0h-3.2l.1-2.4 .5-.4h13.8l.5 .4 .1 .4 .2-.5 .4-.3h13.8l.5 .4 .1 2.4h-3.3a1.03 1.03 0 0 0-1.4 0 1.03 1.03 0 0 0 0 1.5 1.03 1.03 0 0 0 1.4 0h3.3v1.4M126.1 168.4l.1-.4h1.2v.4M126.1 164.5v.4M126.1 165.7v.5h1.3"/>
<path d="M126.2 164.9h1.1M126.2 168.6a.63 .63 0 0 1 .5-1 .63 .63 0 0 1 .5 1M126.4 164.2h.7M127.4 164.5v.4M127.4 165.7v1.5M127.4 166.7h-1.3v.5M129.2 165.5v1.9M135.1 165.9a1.14 1.14 0 0 1 1.6-.2h6.5a1.03 1.03 0 0 1 1.5 0 1.03 1.03 0 0 1 0 1.5 1.03 1.03 0 0 1-1.5 0h-6.5a1.02 1.02 0 0 1-1.3 0 1.02 1.02 0 0 1-.3-1.3zM137.7 168.6a.63 .63 0 0 1 .5-1 .63 .63 0 0 1 .5 1M139.6 163.1h.8M140 163.1v5.5M141.2 168.6a.63 .63 0 0 1 .5-1 .63 .63 0 0 1 .5 1"/>
<path d="M150.7 165.5v1.9M152.6 164.5v.4M152.6 165.7v1.5M152.6 168.4v-.4h1.2v.4M152.6 166.7h1.2v.5M152.6 164.9h1.2M152.7 168.6a.63 .63 0 0 1 .5-1 .63 .63 0 0 1 .5 1M153.8 164.5v.4M153.8 165.7v.5h-1.2M168 179.6v24.6M266.6 164.5v.4M266.6 165.7v.5h1.2"/>
<path d="M266.6 168v.4M266.7 168h1.1v.4M266.7 164.9h1.1M266.7 168.6a.64 .64 0 0 1 .5-1 .64 .64 0 0 1 .6 1M266.9 164.2h.7M267 160.9l1 .3-1 .2zM267.1 170.5h1.8M267.8 164.5v.4M267.8 165.7v1.5M267.8 166.7h-1.2v.5M268 161.2l1-.3v.5zM269.7 165.5v1.9"/>
<path d="M278.2 168.6a.64 .64 0 0 1 .5-1 .64 .64 0 0 1 .6 1M279.2 179.6h2.5M279.5 160.9l1 .3-1 .2zM279.5 178.8a1.2 1.2 0 0 1 1.7-.2 1.2 1.2 0 0 1 .2 1.7 1.2 1.2 0 0 1-1.6 .1 1.2 1.2 0 0 1-.3-1.6zM279.6 170.5h32.5M280.1 163.1h.4M280.5 178.3v2.5M280.5 161.2l1-.3v.5zM280.5 163.7l-.2-.5-.4-.3h-13.8l-.5 .4-.1 2.4h3.2a1.03 1.03 0 0 1 1.5 0 1.03 1.03 0 0 1 0 1.5 1.03 1.03 0 0 1-1.5 0h-3.2v1.4M280.5 165.7h-3.3a1.03 1.03 0 0 0-1.4 0 1.03 1.03 0 0 0 0 1.5 1.03 1.03 0 0 0 1.4 0h3.3M300.5 168.6v21.9M304.5 160.9l1 .3-1 .2z"/>
<path d="M305.3 168.7v21.7M305.3 168.7l.2 .5h-200M305.5 161.2h-232M310.1 170.5v18.1M310.1 170.5l.2 1.1h-.5zM317.1 168.6l.2 .9h-.5zM317.1 168.6v21.9M319.1 168.6h-213.6v21.9h213.6M342.1 177.1h10.4M344.1 166.9v18.2M344.1 177.1l.2 1h-.5zM348.5 175h9.2"/>
<path d="M349.5 174.8l1 .2-1 .3zM350.5 173v4.1a4 4 0 0 0-4 4 4 4 0 0 0 4 4M352.5 175l1-.2v.5zM352.5 177.1a4 4 0 0 1 4 4 4 4 0 0 1-4 4h-10.4M352.5 173v4.1M40.8 187.2v1.1M40.8 185.9h9.3v4M40.8 187.2h1.9v2.7M40.8 188.3h.5M41.3 187.2v2.6h1.4M51.6 189.9v-4h2.3v4M53.9 186.6h-1.3v2.8h1.3"/>
<path d="M57.4 189.5h16.1M78.6 189.4v1h21.3v-1h-21.4l-.1 1-4.9-.2M100 189.2l-.2 .2M100 190.1h5.5M105.5 184h195M105.5 190h195M105.5 183.5h195M118.5 180.4l.7 .7-.4 .3zM118.5 180.4l8.7 15.1h33.6M139.6 192.8l-1.3 3.3M153.5 193.2h2.6M153.8 194.2l1 1.6"/>
<path d="M154.8 193.2v2.6M155.7 194.2l-.9 1.6M280.1 187.8l.7 1.5M280.5 188.6h31.6M280.5 181.8v22.4M280.8 189.3l.7 .8-.4 .2zM280.8 189.3l5 9.9h27.6M300.5 190.4h4.8M300.5 189.9h5M304 196.9h2.6M304.3 197.9l1 1.6M305.3 196.9v2.6"/>
<path d="M305.5 189.9l-.2 .5M306.3 197.9l-1 1.6M309.8 187.5h.5l-.2 1.1zM316.8 189.5h.5l-.2 1zM343.8 184.1h.5l-.2 1zM73.5 202.2l1-.3v.6zM73.5 202.2h207M117 201.9l1 .3-1 .3zM118 202.2l1-.3v.6zM167 201.9l1 .3-1 .3zM168 202.2l1-.3v.6zM279.5 201.9l1 .3-1 .3z"/>
<path d="M290.9 201.5l-1.3 3.2M4 238.5h148.9v54.5M49.6 238.5v54.5M4 248.5h148.9M4 254.5h148.9M84 248.5v6M118.4 248.5v6M216 253h200M216 248h65M216 258h65M228.6 243v15M255.2 243v15"/>
<path d="M281 243v50M296 243v30M346 243v30M361 243v30M381 253v20M392 253v20M416 243h-200v50M4 260.5h148.9M4 266.4h148.9M4 273.4h148.9M95.6 278.9h1.6M95.6 277.4h1.6"/>
<path d="M96.4 276.5v1.6M216 278h65M216 273h200M216 263h165M216 268h65M231 263v15M256 263v15M311 273v20M393.4 260.5l9-2.5v10l-9-2.5zM4 280.7h148.9M4 287h148.9M84 287v6"/>
<path d="M118.4 287v6M270.4 287.3h1.3M270.4 286h1.3M271 285.3v1.3"/>
<circle cx="107.6" cy="52.2" r="1.42"/>
<circle cx="107.6" cy="57.2" r="1.49"/>
<circle cx="107.6" cy="57.2" r="1.43"/>
<circle cx="107.6" cy="52.2" r="1.5"/>
<circle cx="118" cy="45.7" r=".85"/>
<circle cx="130.5" cy="46" r=".83"/>
<circle cx="135.5" cy="46" r="1.68"/>
<circle cx="135.5" cy="46" r="1.72"/>
<circle cx="140.5" cy="46" r=".76"/>
<circle cx="145.5" cy="46" r="1.68"/>
<circle cx="145.5" cy="46" r="1.73"/>
<circle cx="150.5" cy="46" r=".83"/>
<circle cx="168" cy="45.8" r=".84"/>
<circle cx="218" cy="45.8" r=".84"/>
<circle cx="268" cy="45.8" r=".84"/>
<circle cx="280.5" cy="45.8" r=".84"/>
<circle cx="298.5" cy="52.2" r="1.42"/>
<circle cx="298.5" cy="57.3" r="1.42"/>
<circle cx="298.5" cy="57.3" r="1.5"/>
<circle cx="298.5" cy="52.2" r="1.5"/>
<circle cx="118" cy="63.7" r=".85"/>
<circle cx="130.5" cy="63.5" r=".83"/>
<circle cx="135.5" cy="63.5" r="1.68"/>
<circle cx="135.5" cy="63.5" r="1.72"/>
<circle cx="138.2" cy="69.6" r="1.29"/>
<circle cx="138.2" cy="69.6" r="1.36"/>
<circle cx="140.5" cy="63.5" r=".76"/>
<circle cx="141.7" cy="69.6" r="1.36"/>
<circle cx="141.8" cy="69.6" r="1.3"/>
<circle cx="145.5" cy="63.5" r="1.69"/>
<circle cx="145.5" cy="63.5" r="1.73"/>
<circle cx="150.5" cy="63.5" r=".83"/>
<circle cx="155.6" cy="74.9" r="1.14"/>
<circle cx="168" cy="63.7" r=".84"/>
<circle cx="218" cy="63.7" r=".84"/>
<circle cx="278.7" cy="69.6" r="1.29"/>
<circle cx="278.7" cy="69.6" r="1.36"/>
<circle cx="89.2" cy="117.6" r="1.49"/>
<circle cx="89.2" cy="117.6" r="1.43"/>
<circle cx="89.2" cy="117.6" r="1.75"/>
<circle cx="108" cy="114.1" r="1.41"/>
<circle cx="108" cy="114.1" r="1.48"/>
<circle cx="127" cy="108.6" r="1.5"/>
<circle cx="127" cy="108.7" r="1.3"/>
<circle cx="127" cy="108.6" r="1.36"/>
<circle cx="137" cy="104.5" r=".5"/>
<circle cx="137" cy="104.5" r=".84"/>
<circle cx="137" cy="104.5" r=".75"/>
<circle cx="139.2" cy="104.1" r="1.15"/>
<circle cx="139.3" cy="104.1" r="1.1"/>
<circle cx="141.7" cy="104.1" r="1.15"/>
<circle cx="141.8" cy="104.1" r="1.1"/>
<circle cx="153" cy="108.6" r="1.31"/>
<circle cx="153" cy="108.6" r="1.51"/>
<circle cx="153" cy="108.6" r="1.35"/>
<circle cx="267.5" cy="108.6" r="1.3"/>
<circle cx="267.5" cy="108.6" r="1.5"/>
<circle cx="267.5" cy="108.6" r="1.36"/>
<circle cx="278.5" cy="108.6" r="1.3"/>
<circle cx="278.5" cy="108.6" r="1.5"/>
<circle cx="278.5" cy="108.6" r="1.36"/>
<circle cx="298" cy="114.1" r="1.51"/>
<circle cx="298" cy="114.1" r="1.43"/>
<circle cx="341.4" cy="118.6" r="1.52"/>
<circle cx="341.4" cy="118.6" r="1.37"/>
<circle cx="341.4" cy="118.6" r="1.32"/>
<circle cx="357.9" cy="118.6" r="1.32"/>
<circle cx="357.9" cy="118.6" r="1.52"/>
<circle cx="357.9" cy="118.6" r="1.37"/>
<circle cx="357.9" cy="118.6" r="1.5"/>
<circle cx="341.4" cy="124.1" r="1.52"/>
<circle cx="341.4" cy="124.1" r="1.37"/>
<circle cx="341.4" cy="124.1" r="1.32"/>
<circle cx="357.9" cy="124.1" r="1.32"/>
<circle cx="357.9" cy="124.1" r="1.52"/>
<circle cx="357.9" cy="124.1" r="1.37"/>
<circle cx="357.9" cy="124.1" r="1.5"/>
<circle cx="118" cy="179.6" r="1.01"/>
<circle cx="118" cy="170.5" r=".86"/>
<circle cx="126.7" cy="164.7" r=".62"/>
<circle cx="138.2" cy="164.7" r=".62"/>
<circle cx="141.7" cy="164.7" r=".62"/>
<circle cx="153.2" cy="164.7" r=".62"/>
<circle cx="168" cy="179.5" r="1"/>
<circle cx="168" cy="170.5" r=".84"/>
<circle cx="218" cy="170.5" r=".84"/>
<circle cx="267.2" cy="164.7" r=".63"/>
<circle cx="268" cy="170.5" r=".86"/>
<circle cx="278.7" cy="164.7" r=".63"/>
<circle cx="280.2" cy="179.5" r="3.6"/>
<circle cx="280.5" cy="170.5" r=".84"/>
<circle cx="118" cy="188.5" r=".87"/>
<circle cx="138.9" cy="194.4" r="1.14"/>
<circle cx="168" cy="188.5" r=".85"/>
<circle cx="218" cy="188.5" r=".85"/>
<circle cx="268" cy="188.5" r=".87"/>
<circle cx="280.5" cy="188.5" r=".85"/>
<circle cx="290.3" cy="203.1" r="1.14"/>
</g>
<path d="M412.4 262.3a2.5 2.5 0 0 0-4.1-1.1 2.5 2.5 0 0 0 1 4.2 2.5 2.5 0 0 0 3.2-2.9l-.1-.2" fill="none" stroke="#000" stroke-width=".3" stroke-dasharray="30.5 1.3 1.3 1.3" stroke-dashoffset="24.5" stroke-linecap="butt"/>
<path d="M414.8 261.5a5 5 0 0 0-8.3-2 5 5 0 0 0 2.2 8.3 5 5 0 0 0 6.2-6l-.1-.3" fill="none" stroke="#000" stroke-width=".3" stroke-dasharray="30.5 1.3 1.3 1.3" stroke-dashoffset="16.7" stroke-linecap="butt"/>
<path d="M279.3 179.5h-1M280.5 178.3v-1M281.8 179.5h1M280.5 180.8v1" fill="none" stroke="#000" stroke-width=".3" stroke-dasharray="30.5 1.3 1.3 1.3"/>
<path d="M349.7 114.5v6.5" fill="none" stroke="#000" stroke-width=".3" stroke-dasharray="30.5 1.3 1.3 1.3" stroke-dashoffset="29.1"/>
<path d="M410 255.7v14.9" fill="none" stroke="#000" stroke-width=".3" stroke-dasharray="30.5 1.3 1.3 1.3" stroke-dashoffset="25"/>
<path d="M403.4 263l12.6-.1" fill="none" stroke="#000" stroke-width=".3" stroke-dasharray="30.5 1.3 1.3 1.3" stroke-dashoffset="26.1"/>
<path d="M216 248v5" fill="none" stroke="#000" stroke-width=".3" stroke-dasharray="30.5 1.3 1.3 1.3" stroke-dashoffset="29.9"/>
<path d="M113 63.5v-17.5M140.5 63.5v-17.5M265.5 63.5v-17.5M293 63.5v-17.5" fill="none" stroke="#f00" stroke-width=".3" stroke-dasharray="30.5 1.3 1.3 1.3" stroke-dashoffset="23.6"/>
<g fill="#000">
<path d="M337.8 126.2l1 .2-1 .3z"/>
<path d="M162 37l1 .2-1 .3zM118 37.2l1-.2v.5zM304.5 160.9l1 .3-1 .2zM280.5 161.2l1-.3v.5zM359.7 132.9l1 .2-1 .3zM349.7 133.1l1-.2v.5z"/>
<path d="M304.5 39.5l1 .2-1 .3zM293 39.7l1-.2v.5zM264.5 31.3l1 .2-1 .3zM140.5 31.5l1-.2v.5z"/>
<path d="M72.5 40.2l1 .3-1 .2zM113 40.5l1-.3v.5z"/>
<path d="M156 46l.2 1h-.4zM155.8 62.5h.4l-.2 1zM317.1 168.6l.2 .9h-.5zM316.8 189.5h.5l-.2 1zM367.7 101.1l.2 1h-.5zM367.4 126.1h.5l-.2 1z"/>
<path d="M73.5 97.8l1-.3v.5zM304.5 97.5l1 .3-1 .2zM73.5 31.5l1-.2v.5zM139.5 31.3l1 .2-1 .3zM130.3 64.3l-.5 .9 .4 .1zM130.5 41.8l1-.3v.5zM149.5 41.5l1 .3-1 .2zM140.7 64.2v1.1l.5-.2zM73.5 161.2l1-.3v.5zM117 160.9l1 .3-1 .2zM73.5 202.2l1-.3v.6zM117 201.9l1 .3-1 .3zM118 202.2l1-.3v.6zM167 201.9l1 .3-1 .3zM118.5 180.4l.3 1 .4-.3zM280.8 189.3l.3 1 .4-.2zM168 202.2l1-.3v.6zM279.5 201.9l1 .3-1 .3zM338.8 133.1l1-.2v.5zM348.7 132.9l1 .2-1 .3z"/>
<path d="M338.9 97.6l1-.3v.5zM359.4 97.3l1 .3-1 .2z"/>
<path d="M118 161.2l1-.3v.5zM267 160.9l1 .3-1 .2z"/>
<path d="M268 161.2l1-.3v.5zM279.5 160.9l1 .3-1 .2z"/>
<path d="M310.1 170.5l.2 1.1h-.5zM309.8 187.5h.5l-.2 1.1z"/>
<path d="M344.1 177.1l.2 1h-.5zM343.8 184.1h.5l-.2 1z"/>
<path d="M352.5 175l1-.2v.5zM349.5 174.8l1 .2-1 .3z"/>
</g>
<path d="M338.8 126.1v.5" fill="none" stroke="#f00" stroke-width=".3"/>
<g font-size="6.3">
<text x="282.1" y="250.3">名称</text>
<text x="347.1" y="250.3">图号</text>
<text x="282.1" y="260.3">材质</text>
<text x="347.1" y="260.3">质量</text>
<text x="383.3" y="262.1">视</text>
<text x="383.3" y="269.9">图</text>
<text x="282.1" y="270.3">版次</text>
<text x="347.1" y="270.3">比例</text>
</g>
<g font-size="4.9">
<text x="4.3" y="230.6">注意：1.行走平行度（正面+侧面），450行程内，≤±0.03mm，1000行程内，≤±0.05mm。</text>
<text x="13" y="236.5">2.本体形变，450行程内，≤±0.03mm，1000行程内，≤±0.05mm。</text>
<text x="16.9" y="245.5">型号规格</text>
<text x="78.9" y="245.5">GTH4-250-BC-M05-C4</text>
<text x="10.7" y="253.5">螺杆规格/型号</text>
<text x="61.8" y="253.5">1002</text>
<text x="96.3" y="253.5">1005</text>
<text x="16.9" y="259.5">有效行程</text>
<text x="97.5" y="259.5">250</text>
<text x="16.9" y="265.5">精度等级</text>
<text x="98.7" y="265.5">C7</text>
<text x="16.9" y="272">马达容量</text>
<text x="87.6" y="272">50W(无刹车)</text>
<text x="11.9" y="279.1">重复定位精度</text>
<text x="97.7" y="279.1">0.02</text>
<text x="4.5" y="285.9">感应开关方式及数量</text>
<text x="81.4" y="285.9">外挂型三只（C4）</text>
<text x="11.9" y="292.1">建议最快速度</text>
<text x="58.1" y="292.1">100MM/S</text>
<text x="92.5" y="292.1">250MM/S</text>
<text x="127" y="292">500MM/S</text>
</g>
<g font-size="4.2">
<text x="301.9" y="249.6">GTH4-250-BC-M05-C4</text>
<text x="259" y="267">2022/9/24</text>
</g>
<g font-size="4.1">
<text x="81.5" y="30.9">134 滑台原点</text>
<text x="194.3" y="30.9">250 有效行程</text>
<text x="74.3" y="39.9">79</text>
<text x="82.8" y="39.9">1 滑台极限位置</text>
<text x="142.5" y="41.2">40</text>
<text x="142.8" y="36.7">90</text>
<text x="155.4" y="41.7" transform="rotate(-90 155.4 41.7)">35</text>
<text x="308.9" y="39.1">25</text>
<text x="317.5" y="39.1">1 滑台极限位置</text>
<text x="101.5" y="76.4">4 x M4</text>
<text x="119.4" y="76.4">9.5</text>
<text x="145.4" y="76.3">2 x</text>
<text x="158.8" y="76.3">3 H7</text>
<text x="174.8" y="76.3">4.5</text>
<text x="189.9" y="97.1">464</text>
<text x="347.6" y="97">43</text>
<text x="367.1" y="115.9" transform="rotate(-90 367.1 115.9)">52</text>
<text x="320.3" y="125.8">基准面</text>
<text x="326.8" y="132.6">21.70</text>
<text x="352.7" y="132.6">22</text>
<text x="349.7" y="153.9">D</text>
<text x="100.6" y="160.6">89</text>
<text x="202.4" y="160.6">3*100</text>
<text x="271.4" y="160.6">25</text>
<text x="290.5" y="160.6">50</text>
<text x="345.6" y="159.1">2 : 1</text>
<text x="339.4" y="179.1" transform="rotate(-90 339.4 179.1)">+0.012</text>
<text x="343.5" y="177" transform="rotate(-90 343.5 177)">0</text>
<text x="355.7" y="174.4">1</text>
<text x="284.9" y="181">D</text>
<text x="309.5" y="180.1" transform="rotate(-90 309.5 180.1)">36</text>
<text x="316.5" y="180.1" transform="rotate(-90 316.5 180.1)">44</text>
<text x="343.5" y="183.2" transform="rotate(-90 343.5 183.2)">4</text>
<text x="128.8" y="195.9">2 x</text>
<text x="142.1" y="195.9">4 H7</text>
<text x="158.1" y="195.9">4</text>
<text x="95.9" y="201.6">89</text>
<text x="138.6" y="201.6">100</text>
<text x="195.7" y="201.6">225</text>
<text x="287.3" y="199.6">10 x M4</text>
<text x="308.6" y="199.6">10</text>
<text x="293.4" y="204.6">3.40 贯穿</text>
<text x="221.3" y="247.4">1</text>
<text x="131.6" y="253.2">1010</text>
<text x="218.2" y="257.4">序号</text>
<text x="221.3" y="252.4">2</text>
<text x="230.7" y="257.4">修 订 版 次</text>
<text x="255.9" y="257.4">设计变更编号</text>
<text x="225" y="262.4">设</text>
<text x="238.8" y="262.4">计</text>
<text x="252.5" y="262.4">变</text>
<text x="266.2" y="262.4">更</text>
<text x="218.4" y="267.4">设 计</text>
<text x="367.9" y="269.9">1:2</text>
<text x="218.4" y="272.4">校 核</text>
<text x="218.4" y="277.4">批 准</text>
<text x="218.9" y="282.9">技术要求：</text>
<text x="229.2" y="287.4">1、未标注公差全部 0.1</text>
<text x="229.1" y="291.9">2、未标注倒角全部C0.3</text>
</g>
</svg>
